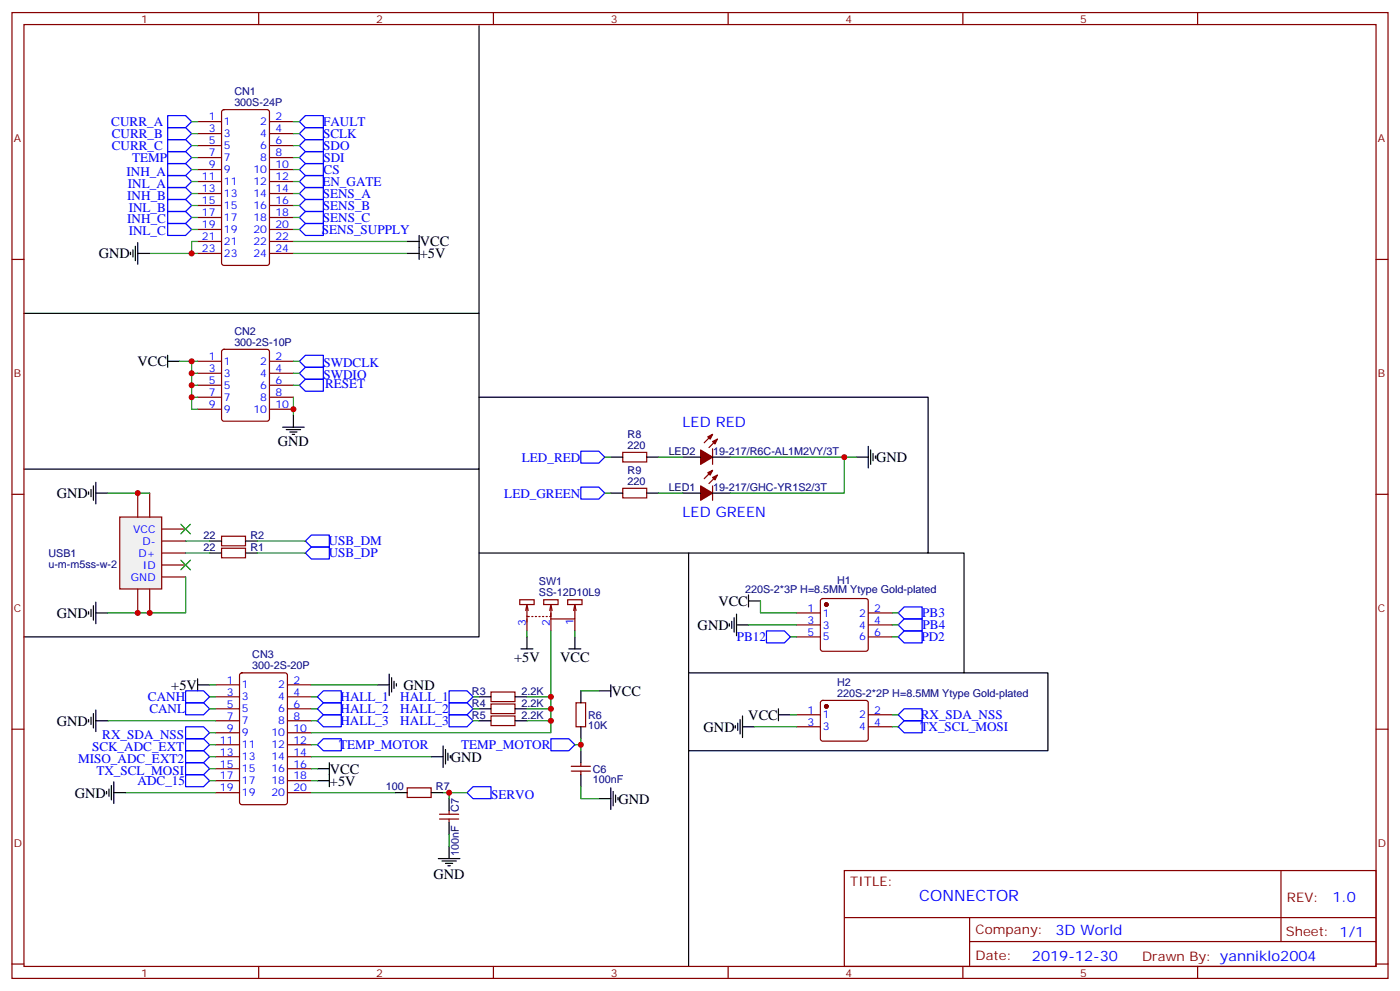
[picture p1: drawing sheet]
<svg xmlns="http://www.w3.org/2000/svg" width="412mm" height="292mm" viewBox="0 0 412 292" stroke-linecap="round" stroke-linejoin="round" font-family="sans-serif">
<path d="M141.1 7.6v84.7h-134M141.1 92.3v45.8h-134M141.1 116.9h132.3v45.9h-70.6M141.1 138.1v49.4h-134M141.1 162.8h61.7v121.7M273.4 162.8h10.6v35.3h-81.2M284 198.1h24.7v22.9h-105.9" fill="none" stroke="#000" stroke-width=".35"/>
<g fill="none" stroke="#870000" stroke-width=".35">
<path d="M3.5 3.7h405.4v284.3h-405.4zM7.1 7.2h398.2v277.3h-398.2zM76.2 3.7v3.5M145.3 3.7v3.5M214.5 3.7v3.5M283.6 3.7v3.5M352.8 3.7v3.5M58.2 35.8h7.1M58.2 39.3h7.1M65.5 32.5l.5-.2h12.7l.6 .4 .1 44.7-.5 .7h-12.9l-.7-.4v-44.7zM79.4 35.8h7M79.4 39.3h7"/>
<path d="M58.2 42.9h7.1M58.2 46.4h7.1M58.2 49.9h7.1M58.2 53.4h7.1M58.2 57h7.1M79.4 42.9h7M79.4 46.4h7M79.4 49.9h7M79.4 53.4h7M79.4 57h7M3.5 76.4h3.6M58.2 60.5h7.1"/>
<path d="M58.2 64h7.1M58.2 67.6h7.1M58.2 71.1h7.1M58.2 74.6h7.1M79.4 60.5h7M79.4 64h7M79.4 67.6h7M79.4 71.1h7M79.4 74.6h7M405.3 76.4h3.6M58.2 106.4h7.1M58.2 109.9h7.1"/>
<path d="M58.2 113.4h7.1M58.2 116.9h7.1M65.5 103l.5-.2h12.7l.6 .5 .1 20-.5 .6-12.9 .1-.7-.5v-20zM79.4 106.4h7M79.4 109.9h7M79.4 113.4h7M79.4 116.9h7M58.2 120.5h7.1M79.4 120.5h7M3.5 145.5h3.6M405.3 145.5h3.6M3.5 214.7h3.6"/>
<path d="M405.3 214.7h3.6M248.7 256.3h156.6v28.2h-156.6zM377.3 256.3v20.9M248.7 270.1h156.5M285.6 277.2h119.6M285.6 270.1v14.2M3.5 283.8h3.6M76.2 284.5v3.5M145.3 284.5v3.5M214.5 284.5v3.5M283.6 284.5v3.5M352.8 284.5v3.5"/>
<path d="M405.3 283.8h3.6"/>
</g>
<path d="M35.3 152.2h12.3v21.2h-12.3z" fill="#f0f0f0" stroke="#870000" stroke-width=".35"/>
<g fill="none" stroke="#870000" stroke-width=".35">
<path d="M183.4 133.2h7.1v2.8h-7.1zM209.9 138.5l-2.5 2.4M209.9 132.1v4.6M209.9 127.9l-2.5 2.5M211.3 139.9l-2.5 2.4M211.3 129.3l-2.5 2.5M40.6 145.2v7M44.1 145.2v7M47.6 155.8h7.1M47.6 159.3h7.1M65.3 157.9h7v2.8h-7zM183.4 143.8h7.1v2.8h-7.1z"/>
<path d="M209.9 143.1v4.2M40.6 173.4v7M44.1 173.4v7M47.6 162.8h7.1M47.6 169.9h7.1M47.6 166.3h7.1M65.3 161.4h7v2.8h-7zM153.1 176.6h4.2v1.4h-4.2zM154.9 179.7l.3-1.7 .4 1.7M155.2 178.7v2.8h.7M160.2 176.6h4.2v1.4h-4.2zM161.9 179.7l.4-1.7 .3 1.7"/>
<path d="M162.3 178.7v2.8h-.4M167.2 176.6h4.2v1.4h-4.2zM169.3 178v4.2h-7M169.3 178l.4 1.7M169.3 178l-.3 1.7M241.9 176.4l.5-.2h12.7l.5 .2 .2 .5v14.1l-.3 .5-.4 .2h-12.7l-.5-.2-.2-.5v-14.1zM70.8 198.3l.5-.2h12.7l.6 .4 .1 37.7-.5 .6-12.9 .1-.7-.5v-37.6zM155.2 181.3v4.4M156.6 181.5h.4M157.7 181.5h.3M158.7 181.5h.4M159.8 181.5h.4"/>
<path d="M160.9 181.5h.3M162.3 180.4v5.3M169.3 182.2v3.5M234.6 180.4h7.1M234.6 184h7.1M234.6 187.5h7.1M255.8 180.4h7M255.8 184h7M255.8 187.5h7M63.5 201.6h7.1M63.5 205.1h7.1M63.5 208.7h7.1"/>
<path d="M63.5 212.2h7.1M63.5 215.7h7.1M63.5 219.3h7.1M84.7 201.6h7M84.7 205.1h7M84.7 208.7h7M84.7 212.2h7M84.7 215.7h7M84.7 219.3h7M144.6 203.7h7.1v2.9h-7.1zM144.6 207.3h7.1v2.8h-7.1zM144.6 210.8h7.1v2.8h-7.1z"/>
<path d="M169.7 206.9h2.8v7.1h-2.8zM234.6 210.4h7.1M234.6 214h7.1M241.9 206.4l.5-.2h12.7l.5 .2 .2 .5v10.6l-.3 .5-.4 .2h-12.7l-.5-.2-.2-.5v-10.6zM255.8 210.4h7M255.8 214h7M63.5 222.8h7.1M63.5 226.3h7.1M63.5 229.8h7.1M63.5 233.4h7.1M84.7 222.8h7M84.7 226.3h7"/>
<path d="M84.7 229.8h7M84.7 233.4h7M119.9 232h7.1v2.8h-7.1zM129.5 239.7h5.6M132.3 238.7v1M168.3 227h5.6M168.3 225.6h5.6M171.1 224.5v1.1M171.1 227v1.1M129.5 241.1h5.6M132.3 241.1v1.1"/>
</g>
<g fill="none" stroke="#000" stroke-width=".35">
<path d="M38.5 74.3v.7M39.2 73.6v2.1M39.9 72.5v4.2M40.6 74.6h3.5M40.6 71.4v6.4M119.9 74.6h3.6M119.9 71.1h3.6M123.5 69.3v7.1M49.4 106.4h3.5M49.4 104.6v3.5M83.3 125.8h6.3M84.3 126.5h4.2"/>
<path d="M85.4 127.2h2.1M86.1 127.9h.7M86.4 122.2v3.6M179.9 134.6h3.5M190.5 134.6h3.5M201.1 134.6h5.3M209.9 134.6h5.3M252.2 134.6h3.6M255.8 131.4v6.4M256.5 132.5v4.2M257.2 133.5v2.1M257.9 134.2v.7"/>
<path d="M26.1 144.8v.7M26.8 144.1v2.1M27.5 143.1v4.2M28.2 145.2h3.5M28.2 142v6.3M61.7 159.3h3.6M72.3 159.3h3.5M179.9 145.2h3.5M190.5 145.2h3.5M201.1 145.2h5.3M209.9 145.2h5.3M26.8 179.4v2.1"/>
<path d="M27.5 178.3v4.3M28.2 177.3v6.3M61.7 162.8h3.6M72.3 162.8h3.5M220.5 176.9h3.5M220.5 175.2v3.5M26.1 180.1v.7M28.2 180.4h3.5M58.2 199.8v3.6M114.7 198.4v6.4M115.4 199.5v4.2M153.5 191h3.5"/>
<path d="M155.2 187.5v3.5M167.6 191h3.5M169.3 187.5v3.5M214.8 183.6v.7M215.5 182.9v2.1M216.3 181.9v4.2M217 184h3.5M217 180.8v6.3M26.1 211.8v.7M26.8 211.1v2.2M27.5 210.1v4.2M28.2 212.2h3.5"/>
<path d="M28.2 209v6.4M58.2 201.6h3.5M111.1 201.6h3.6M116.1 200.6v2.1M116.8 201.3v.7M130.5 219.6v6.4M141.1 205.1h3.5M141.1 208.7h3.5M141.1 212.2h3.5M151.7 205.1h3.5M151.7 208.7h3.5M151.7 212.2h3.5"/>
<path d="M171.1 203.4v3.5M171.1 214v3.5M176.4 203.4h3.5M179.9 201.6v3.5M216.6 213.6v.7M217.3 212.9v2.1M218 211.8v4.3M218.7 214h3.5M218.7 210.8v6.3M229.3 210.4h3.5M229.3 208.7v3.5M31.4 233v.7"/>
<path d="M32.1 232.3v2.1M32.8 231.2v4.3M33.5 233.4h3.5M33.5 230.2v6.3M93.5 226.3h3.5M93.5 229.8h3.5M97 224.5v7.1M116.4 233.4h3.5M127 233.4h3.5M127 222.8h3.5M131.2 220.7v4.2M131.9 221.7v2.1"/>
<path d="M132.3 235.1v3.6M132.6 222.4v.7M171.1 221v3.5M171.1 228.1v3.5M176.4 235.1h3.5M179.9 232v6.3M180.6 233v4.2M181.3 234.1v2.1M182 234.8v.7M129.1 252.8h6.4M130.2 253.5h4.2M131.2 254.2h2.1"/>
<path d="M131.9 254.9h.7M132.3 242.2v3.5M132.3 249.2v3.6"/>
</g>
<g fill="#870000" stroke="#870000" stroke-width=".35">
<path d="M206.4 143.1l3.5 2.1-3.5 2.1z"/>
<path d="M209.9 140.6l1.4-.7-.7 1.4z"/>
<path d="M208.5 139.2l1.4-.7-.7 1.4z"/>
<path d="M206.4 132.5l3.5 2.1-3.5 2.1z"/>
<path d="M209.9 130l1.4-.7-.7 1.4z"/>
<path d="M208.5 128.6l1.4-.7-.7 1.4z"/>
<circle cx="243.4" cy="178" r=".53"/>
<circle cx="243.4" cy="208" r=".53"/>
</g>
<g fill="none" stroke="#00f" stroke-width=".35">
<path d="M49.4 37.6h5.3l1.7 1.7-1.7 1.8h-5.3zM49.4 34h5.3l1.7 1.8-1.7 1.8h-5.3zM88.2 39.3l1.8-1.7h5.2v3.5h-5.2zM88.2 35.8l1.8-1.8h5.2v3.6h-5.2zM49.4 58.7h5.3l1.7 1.8-1.7 1.8h-5.3zM49.4 55.2h5.3l1.7 1.8-1.7 1.7h-5.3zM49.4 51.7h5.3l1.7 1.7-1.7 1.8h-5.3zM49.4 48.2h5.3l1.7 1.7-1.7 1.8h-5.3zM49.4 44.6h5.3l1.7 1.8-1.7 1.8h-5.3zM49.4 41.1h5.3l1.7 1.8-1.7 1.7h-5.3zM88.2 57l1.8-1.8h5.2v3.5h-5.2zM88.2 53.4l1.8-1.7h5.2v3.5h-5.2z"/>
<path d="M88.2 42.9l1.8-1.8h5.2v3.5h-5.2zM88.2 46.4l1.8-1.8h5.2v3.6h-5.2zM88.2 49.9l1.8-1.7h5.2v3.5h-5.2zM49.4 65.8h5.3l1.7 1.8-1.7 1.7h-5.3zM49.4 62.3h5.3l1.7 1.7-1.7 1.8h-5.3zM88.2 67.6l1.8-1.8h5.2v3.5h-5.2zM88.2 64l1.8-1.7h5.2v3.5h-5.2zM88.2 60.5l1.8-1.8h5.2v3.6h-5.2zM88.2 113.4l1.8-1.7h5.2v3.5h-5.2zM88.2 109.9l1.8-1.8h5.2v3.6h-5.2zM88.2 106.4l1.8-1.8h5.2v3.5h-5.2zM171.1 132.8h5.3l1.8 1.8-1.8 1.7h-5.3z"/>
<path d="M90 159.3l1.7-1.8h5.3v3.5h-5.3zM171.1 143.4h5.3l1.8 1.8-1.8 1.7h-5.3zM90 162.8l1.7-1.8h5.3v3.6h-5.3zM266.3 178.7h5.3v3.5h-5.3l-1.7-1.8zM225.8 185.7h5.3l1.7 1.8-1.7 1.8h-5.3zM264.6 184l1.7-1.8h5.3v3.5h-5.3zM264.6 187.5l1.7-1.8h5.3v3.6h-5.3zM54.7 203.4h5.3l1.7 1.7-1.7 1.8h-5.3zM54.7 206.9h5.3l1.7 1.8-1.7 1.7h-5.3zM54.7 214h5.3l1.7 1.7-1.7 1.8h-5.3zM54.7 217.5h5.3l1.7 1.8-1.7 1.7h-5.3zM93.5 205.1l1.7-1.7h5.3v3.5h-5.3z"/>
<path d="M93.5 208.7l1.7-1.8h5.3v3.5h-5.3zM93.5 212.2l1.7-1.8h5.3v3.6h-5.3zM93.5 219.3l1.7-1.8h5.3v3.5h-5.3zM132.3 203.4h5.3l1.7 1.7-1.7 1.8h-5.3zM132.3 206.9h5.3l1.7 1.8-1.7 1.7h-5.3zM132.3 210.4h5.3l1.7 1.8-1.7 1.8h-5.3zM162.3 217.5h5.3l1.7 1.8-1.7 1.7h-5.3zM264.6 214l1.7-1.8h5.3v3.5h-5.3zM266.3 208.7h5.3v3.5h-5.3l-1.7-1.8zM54.7 224.5h5.3l1.7 1.8-1.7 1.8h-5.3zM54.7 221h5.3l1.7 1.8-1.7 1.7h-5.3zM54.7 228.1h5.3l1.7 1.7-1.7 1.8h-5.3z"/>
<path d="M137.6 233.4l1.7-1.8h5.3v3.5h-5.3z"/>
</g>
<g fill="none" stroke="#008700" stroke-width=".35">
<path d="M56.4 39.3h1.8M56.4 35.8h1.8M86.4 39.3h1.8M86.4 35.8h1.8M56.4 57h1.8M56.4 53.4h1.8M56.4 42.9h1.8M56.4 46.4h1.8M56.4 49.9h1.8M86.4 57h1.8M86.4 53.4h1.8M86.4 42.9h1.8"/>
<path d="M86.4 46.4h1.8M86.4 49.9h1.8M44.1 74.6h14.1M56.4 67.6h1.8M56.4 64h1.8M56.4 60.5h1.8M58.2 71.1h-1.8v3.5M86.4 74.6h33.5M86.4 71.1h33.5M86.4 67.6h1.8M86.4 64h1.8M86.4 60.5h1.8"/>
<path d="M52.9 106.4h5.3M56.4 106.4v14.1h1.8M56.4 116.9h1.8M56.4 113.4h1.8M56.4 109.9h1.8M86.4 116.9v5.3M86.4 113.4h1.8M86.4 109.9h1.8M86.4 106.4h1.8M178.2 134.6h1.7M194 134.6h7.1M215.2 134.6h37"/>
<path d="M248.7 134.6v10.6h-33.5M31.7 145.2h12.4M54.7 159.3h7M75.8 159.3h14.2M178.2 145.2h1.7M194 145.2h7.1M54.7 169.9v10.5h-23M54.7 162.8h7M75.8 162.8h14.2M224 176.9v3.5h10.6M155.2 185.7v1.8M162.3 185.7v30h-70.6"/>
<path d="M169.3 185.7v1.8M220.5 184h14.1M232.8 187.5h1.8M262.8 184h1.8M262.8 180.4h1.8M262.8 187.5h1.8M31.7 212.2h31.8M61.7 201.6h1.8M61.7 205.1h1.8M61.7 208.7h1.8M61.7 219.3h1.8M61.7 215.7h1.8"/>
<path d="M91.7 201.6h19.4M91.7 212.2h1.8M91.7 205.1h1.8M91.7 208.7h1.8M91.7 219.3h1.8M139.3 212.2h1.8M139.3 205.1h1.8M139.3 208.7h1.8M155.2 212.2h7.1M155.2 205.1h7.1M155.2 208.7h7.1M169.3 219.3h1.8"/>
<path d="M171.1 203.4h5.3M171.1 217.5v3.5M222.2 214h12.4M232.8 210.4h1.8M262.8 210.4h1.8M262.8 214h1.8M37 233.4h26.5M61.7 222.8h1.8M61.7 226.3h1.8M61.7 229.8h1.8M91.7 222.8h35.3M91.7 226.3h1.8"/>
<path d="M91.7 233.4h24.7M91.7 229.8h1.8M130.5 233.4h1.8v1.7M132.3 233.4h5.3M171.1 231.6v3.5h5.3M132.3 245.7v3.5"/>
</g>
<g fill="#c00">
<circle cx="162.3" cy="208.7" r=".88"/>
<circle cx="44.1" cy="180.4" r=".88"/>
<circle cx="40.6" cy="180.4" r=".88"/>
<circle cx="86.4" cy="120.5" r=".88"/>
<circle cx="56.4" cy="113.4" r=".88"/>
<circle cx="56.4" cy="106.4" r=".88"/>
<circle cx="56.4" cy="74.6" r=".88"/>
<circle cx="56.4" cy="116.9" r=".88"/>
<circle cx="56.4" cy="109.9" r=".88"/>
<circle cx="40.6" cy="145.2" r=".88"/>
<circle cx="162.3" cy="205.1" r=".88"/>
<circle cx="162.3" cy="212.2" r=".88"/>
<circle cx="171.1" cy="219.3" r=".88"/>
<circle cx="132.3" cy="233.4" r=".88"/>
<circle cx="248.7" cy="134.6" r=".88"/>
</g>
<g fill="#c00" stroke="#008700" stroke-width=".35">
<path d="M53.3 164.9l2.8 2.8zM56.1 164.9l-2.8 2.8z"/>
<path d="M53.3 154.3l2.8 2.9zM56.1 154.3l-2.8 2.9z"/>
</g>
<text font-size="4.6" fill="#00f" x="270.8" y="265.3">CONNECTOR</text>
<g font-size="4.2">
<text x="29.1" y="76.1">GND</text>
<text x="123.6" y="76.1">+5V</text>
<text x="123.7" y="72.5">VCC</text>
<text x="40.5" y="107.8">VCC</text>
<text x="81.8" y="131.4">GND</text>
<text x="258.1" y="136">GND</text>
<text x="16.8" y="146.6">GND</text>
<text x="211.6" y="178.4">VCC</text>
<text x="16.8" y="181.9">GND</text>
<text x="205.5" y="185.4">GND</text>
<text x="151.4" y="195">+5V</text>
<text x="165" y="195">VCC</text>
<text x="50.5" y="203.1">+5V</text>
<text x="118.9" y="203.1">GND</text>
<text x="180.1" y="204.8">VCC</text>
<text x="16.8" y="213.6">GND</text>
<text x="207.3" y="215.4">GND</text>
<text x="220.4" y="211.9">VCC</text>
<text x="97.2" y="227.7">VCC</text>
<text x="132.8" y="224.2">GND</text>
<text x="97.2" y="231.3">+5V</text>
<text x="22.1" y="234.8">GND</text>
<text x="182.2" y="236.6">GND</text>
<text x="127.7" y="258.8">GND</text>
</g>
<g font-size="4.2" fill="#00f">
<text x="201.1" y="125.8">LED RED</text>
<text x="201.1" y="152.2">LED GREEN</text>
<text x="392.5" y="265.6">1.0</text>
<text x="310.9" y="275.1">3D World</text>
<text x="304" y="282.9">2019-12-30</text>
</g>
<g font-size="3.9" fill="#00f">
<text x="32.8" y="37.1">CURR_A</text>
<text x="32.9" y="40.6">CURR_B</text>
<text x="95.2" y="37.1">FAULT</text>
<text x="95.2" y="40.6">SCLK</text>
<text x="32.9" y="44.1">CURR_C</text>
<text x="38.9" y="47.7">TEMP</text>
<text x="95.2" y="44.1">SDO</text>
<text x="95.3" y="47.6">SDI</text>
<text x="37.3" y="51.7">INH_A</text>
<text x="95.3" y="51.2">CS</text>
<text x="37.5" y="58.7">INH_B</text>
<text x="37.7" y="55.2">INL_A</text>
<text x="95" y="54.7">EN_GATE</text>
<text x="95.1" y="58.2">SENS_A</text>
<text x="37.5" y="65.8">INH_C</text>
<text x="37.9" y="62.3">INL_B</text>
<text x="95.1" y="65.3">SENS_C</text>
<text x="95.1" y="61.8">SENS_B</text>
<text x="37.9" y="69.3">INL_C</text>
<text x="94.8" y="68.8">SENS_SUPPLY</text>
<text x="95.2" y="111.7">SWDIO</text>
<text x="95.2" y="108.1">SWDCLK</text>
<text x="95.8" y="114.2">RESET</text>
<text x="153.7" y="135.9">LED_RED</text>
<text x="148.5" y="146.5">LED_GREEN</text>
<text x="96.8" y="160.5">USB_DM</text>
<text x="96.8" y="164">USB_DP</text>
<text x="271.7" y="181.8">PB3</text>
<text x="271.8" y="185.2">PB4</text>
<text x="217" y="188.8">PB12</text>
<text x="271.4" y="188.8">PD2</text>
<text x="43.6" y="206.4">CANH</text>
<text x="44" y="209.9">CANL</text>
<text x="100.3" y="206.4">HALL_1</text>
<text x="100.3" y="209.9">HALL_2</text>
<text x="117.9" y="206.4">HALL_1</text>
<text x="117.9" y="209.9">HALL_2</text>
<text x="100.3" y="213.4">HALL_3</text>
<text x="117.9" y="213.4">HALL_3</text>
<text x="271.1" y="215.2">TX_SCL_MOSI</text>
<text x="271.2" y="211.7">RX_SDA_NSS</text>
<text x="27.1" y="221">SCK_ADC_EXT</text>
<text x="30.1" y="217.5">RX_SDA_NSS</text>
<text x="99.9" y="220.5">TEMP_MOTOR</text>
<text x="135.8" y="220.5">TEMP_MOTOR</text>
<text x="23" y="224.5">MISO_ADC_EXT2</text>
<text x="28.4" y="228.1">TX_SCL_MOSI</text>
<text x="40.5" y="231.1">ADC_15</text>
<text x="144.6" y="235.1">SERVO</text>
</g>
<g font-size="3.9" fill="#800">
<text x="250.5" y="260.9">TITLE:</text>
<text x="379.1" y="265.6">REV:</text>
<text x="287.4" y="275.1">Company:</text>
<text x="378.7" y="275.7">Sheet: 1/1</text>
<text x="287.4" y="282.8">Date:</text>
<text x="336.4" y="282.8">Drawn By: yanniklo2004</text>
</g>
<g font-size="3.2" fill="#800">
<text x="41.6" y="6.7">1</text>
<text x="110.8" y="6.7">2</text>
<text x="179.9" y="6.7">3</text>
<text x="249.1" y="6.7">4</text>
<text x="318.2" y="6.7">5</text>
<text x="4.1" y="41.8">A</text>
<text x="405.9" y="41.8">A</text>
<text x="4.1" y="110.9">B</text>
<text x="405.9" y="110.9">B</text>
<text x="4.1" y="180.1">C</text>
<text x="405.9" y="180.1">C</text>
<text x="4.1" y="249.2">D</text>
<text x="405.9" y="249.2">D</text>
<text x="41.6" y="287.5">1</text>
<text x="110.8" y="287.5">2</text>
<text x="179.9" y="287.5">3</text>
<text x="249.1" y="287.5">4</text>
<text x="318.2" y="287.5">5</text>
</g>
<g font-size="3.2" fill="#000080">
<text x="69" y="27.9">CN1</text>
<text x="69" y="31.1">300S-24P</text>
<text x="69" y="101.8">300-2S-10P</text>
<text x="69" y="98.6">CN2</text>
<text x="184.9" y="129">R8</text>
<text x="184.9" y="132.1">220</text>
<text x="197" y="133.9">LED2</text>
<text x="210.1" y="133.9">19-217/R6C-AL1M2VY/3T</text>
<text x="184.9" y="142.7">220</text>
<text x="184.9" y="139.6">R9</text>
<text x="197" y="144.6">LED1</text>
<text x="210.1" y="144.6">19-217/GHC-YR1S2/3T</text>
<text x="59.9" y="158.7">22</text>
<text x="73.7" y="158.7">R2</text>
<text x="14.3" y="167.1">u-m-m5ss-w-2</text>
<text x="14.3" y="164">USB1</text>
<text x="59.9" y="162.2">22</text>
<text x="73.7" y="162.2">R1</text>
<text x="158.7" y="172.3">SW1</text>
<text x="246.6" y="172">H1</text>
<text x="158.7" y="175.5">SS-12D10L9</text>
<text x="219.5" y="174.6">220S-2*3P H=8.5MM Ytype Gold-plated</text>
<text x="74.3" y="196.9">300-2S-20P</text>
<text x="74.3" y="193.7">CN3</text>
<text x="246.6" y="202">H2</text>
<text x="139" y="204.5">R3</text>
<text x="139" y="208">R4</text>
<text x="153.6" y="204.5">2.2K</text>
<text x="153.6" y="208">2.2K</text>
<text x="246.6" y="205.1">220S-2*2P H=8.5MM Ytype Gold-plated</text>
<text x="139" y="211.5">R5</text>
<text x="153.6" y="211.5">2.2K</text>
<text x="173.2" y="214.7">10K</text>
<text x="173.2" y="211.6">R6</text>
<text x="174.6" y="227.5">C6</text>
<text x="113.7" y="232.7">100</text>
<text x="128.4" y="232.7">R7</text>
<text x="174.6" y="230.6">100nF</text>
<text x="135.2" y="239" transform="rotate(-90 135.2 239)">C7</text>
<text x="135.2" y="252.1" transform="rotate(-90 135.2 252.1)">100nF</text>
</g>
<g font-size="3.2" fill="#00f">
<text x="61.5" y="35.5">1</text>
<text x="81.1" y="35.5">2</text>
<text x="61.5" y="39">3</text>
<text x="66" y="36.9">1</text>
<text x="66" y="40.4">3</text>
<text x="76.7" y="36.9">2</text>
<text x="76.7" y="40.4">4</text>
<text x="81.1" y="39">4</text>
<text x="61.5" y="42.5">5</text>
<text x="61.5" y="46">7</text>
<text x="66" y="43.9">5</text>
<text x="66" y="47.4">7</text>
<text x="76.7" y="43.9">6</text>
<text x="76.7" y="47.4">8</text>
<text x="81.1" y="42.5">6</text>
<text x="81.1" y="46">8</text>
<text x="59.5" y="53.1">11</text>
<text x="61.5" y="49.6">9</text>
<text x="66" y="51">9</text>
<text x="74.6" y="51">10</text>
<text x="81.1" y="49.6">10</text>
<text x="81.1" y="53.1">12</text>
<text x="59.5" y="56.6">13</text>
<text x="66" y="54.5">11</text>
<text x="66" y="58">13</text>
<text x="74.6" y="54.5">12</text>
<text x="74.6" y="58">14</text>
<text x="81.1" y="56.6">14</text>
<text x="59.5" y="60.1">15</text>
<text x="59.5" y="63.7">17</text>
<text x="66" y="61.6">15</text>
<text x="66" y="65.1">17</text>
<text x="74.6" y="61.6">16</text>
<text x="74.6" y="65.1">18</text>
<text x="81.1" y="60.1">16</text>
<text x="81.1" y="63.7">18</text>
<text x="59.5" y="67.2">19</text>
<text x="59.5" y="70.7">21</text>
<text x="66" y="68.6">19</text>
<text x="74.6" y="68.6">20</text>
<text x="81.1" y="67.2">20</text>
<text x="81.1" y="70.7">22</text>
<text x="59.5" y="74.3">23</text>
<text x="66" y="72.1">21</text>
<text x="66" y="75.7">23</text>
<text x="74.6" y="72.1">22</text>
<text x="74.6" y="75.7">24</text>
<text x="81.1" y="74.3">24</text>
<text x="61.5" y="106">1</text>
<text x="66" y="107.4">1</text>
<text x="76.7" y="107.4">2</text>
<text x="81.1" y="106">2</text>
<text x="61.5" y="109.5">3</text>
<text x="61.5" y="113.1">5</text>
<text x="66" y="110.9">3</text>
<text x="76.7" y="110.9">4</text>
<text x="81.1" y="109.5">4</text>
<text x="81.1" y="113.1">6</text>
<text x="61.5" y="116.6">7</text>
<text x="66" y="114.5">5</text>
<text x="66" y="118">7</text>
<text x="76.7" y="114.5">6</text>
<text x="76.7" y="118">8</text>
<text x="81.1" y="116.6">8</text>
<text x="61.5" y="120.1">9</text>
<text x="66" y="121.5">9</text>
<text x="74.6" y="121.5">10</text>
<text x="81.1" y="120.1">10</text>
<text x="39.3" y="156.8">VCC</text>
<text x="42" y="160.3">D-</text>
<text x="40.8" y="163.9">D+</text>
<text x="42.1" y="167.4">ID</text>
<text x="38.6" y="170.9">GND</text>
<text x="154.9" y="184.2" transform="rotate(-90 154.9 184.2)">3</text>
<text x="161.9" y="184.2" transform="rotate(-90 161.9 184.2)">2</text>
<text x="169" y="183.9" transform="rotate(-90 169 183.9)">1</text>
<text x="237.9" y="180.1">1</text>
<text x="237.9" y="183.6">3</text>
<text x="242.4" y="181.5">1</text>
<text x="242.4" y="185">3</text>
<text x="253" y="181.5">2</text>
<text x="253" y="185">4</text>
<text x="257.5" y="180.1">2</text>
<text x="257.5" y="183.6">4</text>
<text x="237.9" y="187.1">5</text>
<text x="242.4" y="188.6">5</text>
<text x="253" y="188.6">6</text>
<text x="257.5" y="187.1">6</text>
<text x="66.8" y="201.3">1</text>
<text x="71.3" y="202.7">1</text>
<text x="81.9" y="202.7">2</text>
<text x="86.4" y="201.3">2</text>
<text x="66.8" y="204.8">3</text>
<text x="66.8" y="208.3">5</text>
<text x="71.3" y="206.2">3</text>
<text x="71.3" y="209.7">5</text>
<text x="81.9" y="206.2">4</text>
<text x="81.9" y="209.7">6</text>
<text x="86.4" y="204.8">4</text>
<text x="86.4" y="208.3">6</text>
<text x="66.8" y="211.8">7</text>
<text x="66.8" y="215.4">9</text>
<text x="71.3" y="213.3">7</text>
<text x="81.9" y="213.3">8</text>
<text x="86.4" y="211.8">8</text>
<text x="86.4" y="215.4">10</text>
<text x="237.9" y="210.1">1</text>
<text x="237.9" y="213.6">3</text>
<text x="242.4" y="211.5">1</text>
<text x="242.4" y="215">3</text>
<text x="253" y="211.5">2</text>
<text x="253" y="215">4</text>
<text x="257.5" y="210.1">2</text>
<text x="257.5" y="213.6">4</text>
<text x="64.8" y="218.9">11</text>
<text x="71.3" y="216.8">9</text>
<text x="71.3" y="220.3">11</text>
<text x="79.9" y="216.8">10</text>
<text x="79.9" y="220.3">12</text>
<text x="86.4" y="218.9">12</text>
<text x="64.8" y="222.4">13</text>
<text x="64.8" y="226">15</text>
<text x="71.3" y="223.8">13</text>
<text x="71.3" y="227.4">15</text>
<text x="79.9" y="223.8">14</text>
<text x="79.9" y="227.4">16</text>
<text x="86.4" y="222.4">14</text>
<text x="86.4" y="226">16</text>
<text x="64.8" y="229.5">17</text>
<text x="64.8" y="233">19</text>
<text x="71.3" y="230.9">17</text>
<text x="79.9" y="230.9">18</text>
<text x="86.4" y="229.5">18</text>
<text x="86.4" y="233">20</text>
<text x="71.3" y="234.4">19</text>
<text x="79.9" y="234.4">20</text>
</g>
</svg>
